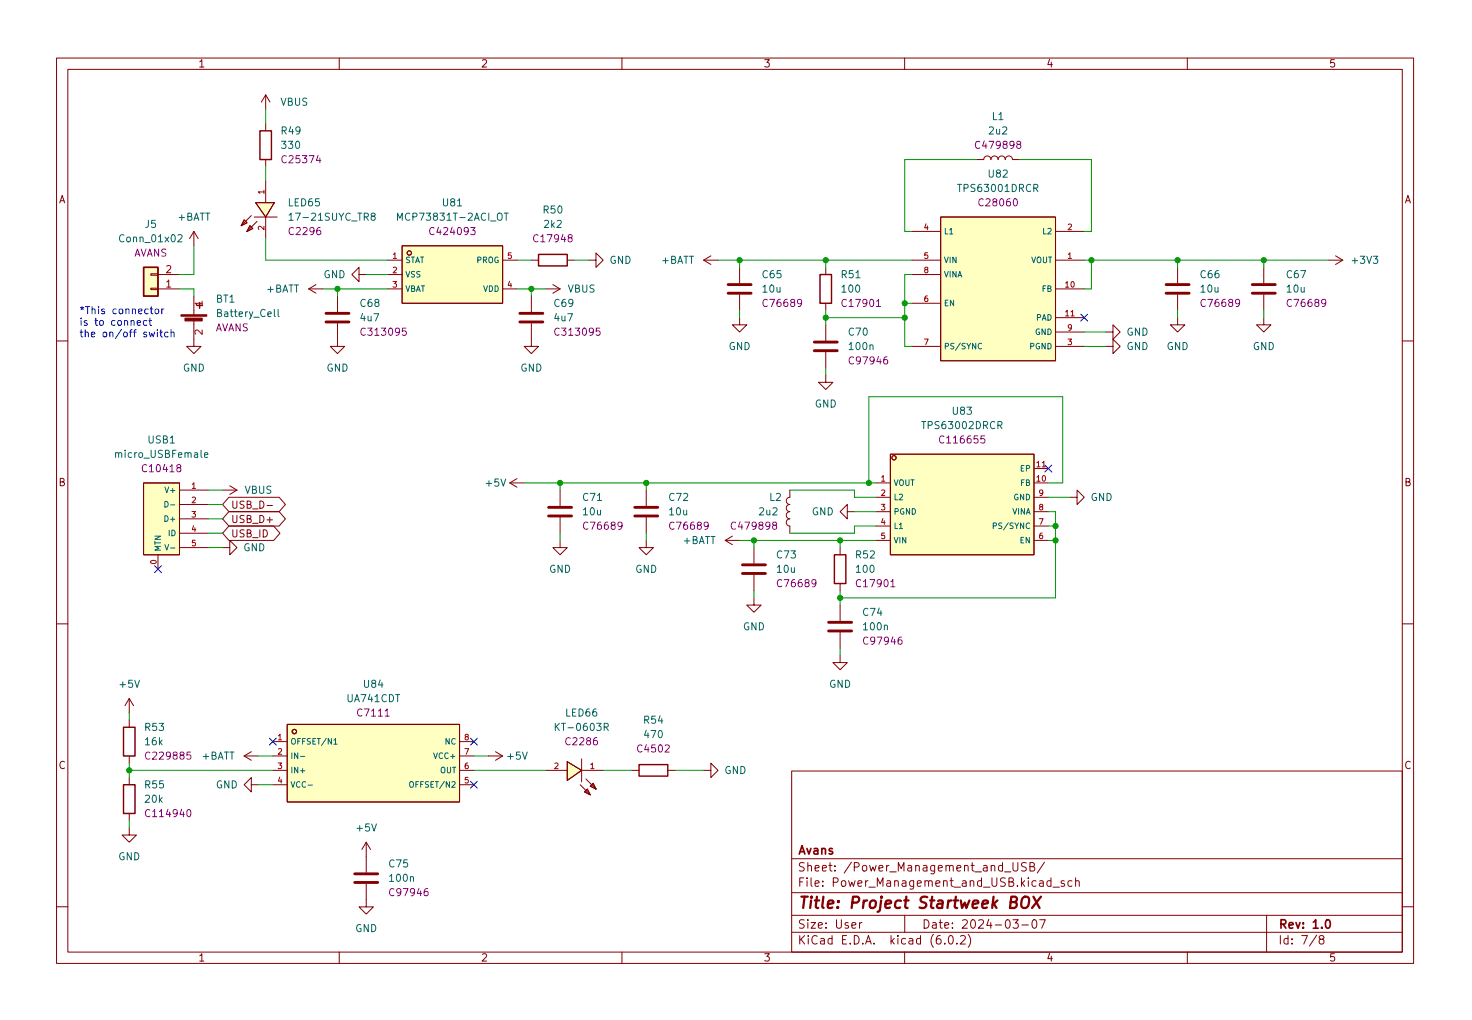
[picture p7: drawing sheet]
<svg xmlns="http://www.w3.org/2000/svg" width="260mm" height="180mm" viewBox="0 0 260 180" stroke-linecap="round" stroke-linejoin="round" font-family="sans-serif">
<g fill="none" stroke="#840000" stroke-width=".18">
<path d="M10 10.3h240v160h-240zM12 12.3h236v156h-236zM47 16.8v2.5M47 16.8l-.8 1.2M47 16.8l.8 1.2M60 10.3v2M110 10.3v2M160 10.3v2M210 10.3v2M43.2 38.9l.5 .5-1 .5zM44.2 39.9l.5 .5-1 .5zM44.4 38.1l-1.7 1.8"/>
<path d="M45 38.4h4M45.2 35.8h3.3l-1.5 2.6zM45.5 39.1l-1.8 1.8M47 21.8v1.3M47 28.2v1.3M47 32v3.8M47 38.4v3.8M166.4 38.4h20.3v25.4h-20.3zM172.7 28.2h1.3a.64 .64 0 0 1 .6-.6 .64 .64 0 0 1 .7 .6 .64 .64 0 0 1 .6-.6 .64 .64 0 0 1 .6 .6 .64 .64 0 0 1 .7-.6 .64 .64 0 0 1 .6 .6 .64 .64 0 0 1 .6-.6 .64 .64 0 0 1 .7 .6h1.2M26.7 48.4h1.2v.2h-1.2zM26.7 50.9h1.2v.3h-1.2zM27.9 51.1h3.8"/>
<path d="M27.9 48.5h3.8M34.3 56.6v4.6h1.3l-1.3 1.3-1.3-1.3h1.3M34.3 40.9v2.5M34.3 52.3v3.3M34.3 40.9l-.8 1.3M34.3 40.9l.8 1.3M54.6 51.1h2.5M54.6 51.1l1.3 .7M55.9 50.3l-1.3 .8M59.7 57.2v4h1.3l-1.3 1.3-1.3-1.3h1.3M59.7 52.3v2.8M63.5 48.5v-1.3l-1.3 1.3 1.3 1.3v-1.3h1.3"/>
<path d="M68.6 46h2.5M68.6 51.1h2.5M68.6 48.5h2.5M71.1 43.4h17.8v10.2h-17.8zM88.9 46h2.5M88.9 51.1h2.5M94 57.2v4h1.2l-1.2 1.3-1.3-1.3h1.3M94 46h1.2M94 52.3v2.8M96.5 51.1h2.6M97.8 50.3l1.3 .8M99.1 51.1l-1.3 .7"/>
<path d="M100.3 46h1.3M104.1 46h1.3v-1.3l1.3 1.3-1.3 1.2v-1.2M124.5 46l1.2 .7M124.5 46h2.5M125.7 45.2l-1.2 .8M130.8 56.1v1.3h1.3l-1.3 1.3-1.3-1.3h1.3M130.8 47.2v2.8M130.8 52.1v2.8M146 47.2v1.3M146 53.6v1.3M146 57.4v2.8M161.3 46h5.1"/>
<path d="M161.3 40.9h5.1M161.3 53.6h5.1M161.3 48.5h5.1M186.7 46h5.1M186.7 51.1h5.1M186.7 56.1h5.1M186.7 40.9h5.1M186.7 58.7h5.1M195.6 58.7h1.2v-1.3l1.3 1.3-1.3 1.2v-1.2M208.3 56.1v1.3h1.2l-1.2 1.3-1.3-1.3h1.3M208.3 47.2v2.8M208.3 52.1v2.8"/>
<path d="M223.5 56.1v1.3h1.3l-1.3 1.3-1.3-1.3h1.3M223.5 47.2v2.8M223.5 52.1v2.8M234.9 46h2.6M236.2 45.2l1.3 .8M237.5 46l-1.3 .7M10 60.3h2M146 66.3v1.3h1.3l-1.3 1.2-1.2-1.2h1.2M146 62.2v2.8M161.3 61.2h5.1M186.7 61.2h5.1M195.6 61.2h1.2v-1.3l1.3 1.3-1.3 1.3v-1.3"/>
<path d="M248 60.3h2M25.4 85.3h6.3v12.7h-6.3zM27.9 98v2.6M31.7 86.6h5.1M31.7 89.2h5.1M31.7 91.7h5.1M31.7 94.2h5.1M31.7 96.8h5.1M39.4 96.8h1.2v-1.3l1.3 1.3-1.3 1.2v-1.2M39.4 86.6h2.5M40.5 90.4h8.9l1.1 1.3-1.1 1.3h-8.9l-1.1-1.3zM40.5 87.9h8.9l1.1 1.3-1.1 1.2h-8.9l-1.1-1.2z"/>
<path d="M40.5 93h7.9l1.1 1.2-1.1 1.3h-7.9l-1.1-1.3zM40.6 85.9l1.3 .7M41.9 86.6l-1.3 .8M47.2 89.3h1M90.2 85.3h2.5M90.2 85.3l1.2 .8M91.4 84.6l-1.2 .7M99.1 95.5v1.3h1.2l-1.2 1.2-1.3-1.2h1.3M99.1 86.6v2.8M99.1 91.4v2.8M114.3 95.5v1.3h1.3l-1.3 1.2-1.3-1.2h1.3M114.3 86.6v2.8"/>
<path d="M114.3 91.4v2.8M128.3 95.5h2.5M128.3 95.5l1.2 .8M129.5 94.7l-1.2 .8M133.3 96.8v2.8M139.7 86.6v1.3a.64 .64 0 0 0-.6 .6 .64 .64 0 0 0 .6 .7 .64 .64 0 0 0-.6 .6 .64 .64 0 0 0 .6 .6 .64 .64 0 0 0-.6 .7 .64 .64 0 0 0 .6 .6 .64 .64 0 0 0-.6 .6 .64 .64 0 0 0 .6 .7v1.2M148.6 96.8v1.2M149.9 90.4v-1.2l-1.3 1.2 1.3 1.3v-1.3h1.2M154.9 85.3h2.6M154.9 87.9h2.6M154.9 90.4h2.6M154.9 93h2.6"/>
<path d="M154.9 95.5h2.6M157.5 80.3h25.4v17.7h-25.4zM182.9 85.3h2.5M182.9 82.8h2.5M182.9 87.9h2.5M182.9 90.4h2.5M182.9 93h2.5M182.9 95.5h2.5M189.2 87.9h1.3v-1.3l1.3 1.3-1.3 1.3v-1.3M10 110.3h2M133.3 105.7v1.2h1.3l-1.3 1.3-1.2-1.3h1.2M133.3 101.6v2.8"/>
<path d="M148.6 115.8v1.3h1.3l-1.3 1.3-1.3-1.3h1.3M148.6 103.1v1.3M148.6 106.9v2.8M148.6 111.8v2.8M248 110.3h2M22.9 123.4v2.6M22.9 127.3v1.2M22.9 133.6v1.3M22.9 137.4v1.3M22.9 123.4l-.8 1.3M22.9 123.4l.7 1.3M43.2 133.6h2.5"/>
<path d="M43.2 133.6l1.2 .8M44.4 138.7v-1.3l-1.2 1.3 1.2 1.3v-1.3h1.3M44.4 132.8l-1.2 .8M48.3 136.1h2.5M48.3 131.1h2.5M48.3 133.6h2.5M48.3 138.7h2.5M50.8 128h30.5v13.7h-30.5zM81.3 136.1h2.5M81.3 131.1h2.5M81.3 133.6h2.5M81.3 138.7h2.5"/>
<path d="M86.4 133.6h2.5M87.6 132.8l1.3 .8M88.9 133.6l-1.3 .8M96.5 136.1h3.8M100.3 134.6l2.6 1.5-2.6 1.8zM102.6 138.7l1.8 1.8M102.9 134.1v4.1M102.9 136.1h3.8M103.4 140l.5-.5 .5 1zM103.6 137.7l1.8 1.8M104.4 138.9l.5-.5 .5 1.1zM111.8 136.1h1.2"/>
<path d="M118.1 136.1h1.3M124.5 136.1h1.2v-1.2l1.3 1.2-1.3 1.3v-1.3M140 136.3h108v32h-108zM22.9 146.3v1.3h1.2l-1.2 1.2-1.3-1.2h1.3M22.9 143.8v1.2M64.8 156.2v4.1h1.2l-1.2 1.2-1.3-1.2h1.3M64.8 148.8l-.8 1.3M64.8 148.8v5.4M64.8 148.8l.7 1.3M140 157.8h108M140 151.8h108M179.2 152.4v1.3l.3 .2h.4l.1-.2v-1.3"/>
<path d="M181.5 152.5l-.5-.1-.3 .3 .1 .4 .7 .3v.4l-.3 .1h-.5M182.2 153.2h.5l.2-.2 .1-.3-.2-.2-.6-.1v1.5h.5l.3-.2a.39 .39 0 0 0-.3-.5M184.7 152.4l-1.2 1.9M185.9 155.7l-.4-.1-.3 .3v.5l.1 .2h.6M185.9 155.1v1.5M186.2 156.8h1.2M188.2 155.7l-.3-.1-.2 .3v.2l.5 .1v.4h-.5M189.6 155.7l-.4-.1-.3 .3v.5l.1 .2h.6M190.2 155.8l.3-.2 .3 .1 .1 .9M190.2 155.1v1.5M10 160.3h2M60 168.3v2"/>
<path d="M110 168.3v2M140 164.8h108M140 161.8h108M152 163v1M152.5 163l-.3 .1-.2 .2M160 168.3v2M160 161.8v3M167.1 166.7v.1M168 165.4l.1-.1a.81 .81 0 0 1 .6 .7 .81 .81 0 0 1-.3 .8h-.2a.81 .81 0 0 1-.5-.6 .81 .81 0 0 1 .3-.8zM169.2 166.7v.1M169.9 165.5l.6-.2 .2 .2v.3l-.9 1h.9M171.2 165.1a1.72 1.72 0 0 1 0 2.3"/>
<path d="M179.2 162.5h.9l-.5 .6 .4 .2v.6l-.2 .1h-.4l-.2-.1M180.7 163.5h1.2M182.7 162.6l.2-.1a.81 .81 0 0 1 .6 .7 .81 .81 0 0 1-.3 .8h-.2a.81 .81 0 0 1-.6-.6 .81 .81 0 0 1 .3-.8zM183.9 162.5h1l-.7 1.5M210 168.3v2M224 161.8v6.5M232.9 165.3l-1.3 1.9M233.6 166l-.3-.3 .1-.2 .2-.2 .4 .1 .2 .2-.1 .2-.6 .3-.2 .2v.3l.3 .2h.3l.3-.2-.1-.5-.2-.1M248 160.3h2"/>
<circle cx="72.4" cy="44.7" r=".38"/>
<circle cx="158.1" cy="80.9" r=".38"/>
<circle cx="52.1" cy="129.3" r=".38"/>
</g>
<path d="M234.6 162.7l.2-.2a.81 .81 0 0 1 .6 .7 .81 .81 0 0 1-.3 .8h-.2a.81 .81 0 0 1-.3-1.3z" fill="none" stroke="#840000" stroke-width=".3"/>
<path d="M180.8 158.8a.69 .69 0 0 1 1.2 0 1.47 1.47 0 0 1-.6 1.7l-.6-.1a1.5 1.5 0 0 1 0-1.6zM182.8 158.5l1.1 2M184.1 158.5l-1.6 2" fill="none" stroke="#840000" stroke-width=".4"/>
<path d="M46 23.1h2v5.1h-2zM25.4 47.2h2.5v5.1h-2.5zM95.2 45h5.1v2h-5.1zM145 48.5h2.1v5.1h-2.1zM147.6 98h2v5.1h-2zM21.8 128.5h2.1v5.1h-2.1zM21.8 138.7h2.1v5.1h-2.1zM113 135.1h5.1v2.1h-5.1z" fill="none" stroke="#840000" stroke-width=".25"/>
<path d="M155 54.2h.7M157.6 103.7h.7" fill="none" stroke="#840084" stroke-width=".18"/>
<g fill="#840000" stroke="#840000" stroke-width=".18">
<path d="M32 55.6h4.6v.3h-4.6z"/>
<path d="M32.7 56.2h3.1v.5h-3.1z"/>
</g>
<g fill="none" stroke="#006464" stroke-width=".18">
<path d="M51.1 38l.4-.3v1.2M51.1 38.9h.7M65.9 38.2l-.3-.2 .1-.2 .2-.1h.3l.2 .2-.1 .2-.5 .2-.2 .2v.2l.3 .2h.3l.2-.2-.1-.4-.2-.1M70.3 38.9v-1.2l.4 .9 .5-.9v1.2M89.2 37.7h.7M89.5 37.7v1.2M31.5 41.6l.5-.1 .2 .3-.8 .9h.8M49.2 54.7v1.1l.2 .2M173.6 60.8a.44 .44 0 0 0-.6 .4 .44 .44 0 0 0 .6 .4M29.2 88.6a.51 .51 0 0 1 .5 .5 .51 .51 0 0 1-.5 .5zM29.2 96.2l.3 1 .3-1M30.2 89.2h.7"/>
<path d="M30.2 96.9h.7M36.2 80.4l.6-.1-.1-.2-.4-.1-.1 .2v.6h.5M175.7 92.9h.5v-.4l-.5-.1v1M53.1 133.7h.8M54.5 138.8h.7M59.1 130.8l.2-.3v1M59.1 131.5h.5M72.5 138.3l.2-.2a.34 .34 0 0 1 .4 .4v.3a.33 .33 0 0 1-.3 .4 .33 .33 0 0 1-.3-.4zM98.2 127.8v1.3M98.9 127.8l-.7 .8M106.9 128.5l.6-.1 .1-.1-.1-.3-.6-.2v1.3M107.2 128.5l.4 .6"/>
</g>
<g fill="#ffffc2" stroke="#ffffc2" stroke-width=".18">
<path d="M157.5 80.3h25.4v17.7h-25.4z"/>
<path d="M104.4 138.9l.5-.5 .5 1.1z"/>
<path d="M103.4 140l.5-.5 .5 1z"/>
<path d="M100.3 134.6l2.6 1.5-2.6 1.8z"/>
<path d="M50.8 128h30.5v13.7h-30.5z"/>
<path d="M166.4 38.4h20.3v25.4h-20.3z"/>
<path d="M25.4 85.3h6.3v12.7h-6.3z"/>
<path d="M25.4 47.2h2.5v5.1h-2.5z"/>
<path d="M44.2 39.9l.5 .5-1 .5z"/>
<path d="M43.2 38.9l.5 .5-1 .5z"/>
<path d="M45.2 35.8h3.3l-1.5 2.6z"/>
<path d="M71.1 43.4h17.8v10.2h-17.8z"/>
<circle cx="158.1" cy="80.9" r=".38"/>
<circle cx="52.1" cy="129.3" r=".38"/>
<circle cx="72.4" cy="44.7" r=".38"/>
</g>
<g fill="none" stroke="#840000" stroke-width=".51">
<path d="M57.7 56.9h4M57.7 55.4h4M91.9 56.9h4.1M91.9 55.4h4.1M128.8 51.8h4M128.8 50.3h4M206.2 51.8h4.1M206.2 50.3h4.1M221.5 51.8h4.1M221.5 50.3h4.1M144 62h4.1M144 60.5h4.1"/>
<path d="M97 91.2h4.1M97 89.7h4.1M112.3 91.2h4M112.3 89.7h4M131.3 99.8h4.1M131.3 101.4h4.1M146.6 111.5h4M146.6 110h4M62.7 156h4.1M62.7 154.4h4.1"/>
</g>
<g fill="none" stroke="#0000c2" stroke-width=".18">
<path d="M24.3 57.1l.6-.1-.1-.3-.4-.1-.1 .2v.6h.5M26 56.7l-.4-.1-.2 .3 .1 .5h.5M26.3 56.6h.5M26.4 58.7l.2 .8 .3-.6 .2 .6 .3-.8M26.5 56.2v1.1l.3 .2M26.6 54.6h.4M26.7 54.2v1.1l.3 .2M27.5 54.7l.3-.1 .3 .2v.4l-.3 .3-.3-.1-.1-.2zM27.8 58.3v.1M27.8 58.7v.8M28.3 58.7h.4M28.4 58.3v1.1l.3 .1"/>
<path d="M28.6 54.6v.9M29 54.6l-.4 .2M29.7 58.8l-.4-.1-.2 .2 .1 .6h.5M30.3 58.8l.1-.1 .3 .1 .1 .7M30.3 58.3v1.2"/>
</g>
<g fill="none" stroke="#009600" stroke-width=".18">
<path d="M47 19.3v2.5M47 29.5v2.5M172.7 28.2h-12.7v12.7h1.3M180.3 28.2h12.7v12.7h-1.2M31.7 51.1h2.6v1.2M34.3 43.4v5.1h-2.6M47 42.2v3.8h21.6M57.1 51.1h11.5M59.7 51.1v1.2M64.8 48.5h3.8M91.4 46h2.6M91.4 51.1h5.1"/>
<path d="M94 51.1v1.2M101.6 46h2.5M127 46h34.3M130.8 46v1.2M130.8 54.9v1.2M146 56.1h14M146 46v1.2M146 54.9v2.5M160 53.6h1.3M161.3 48.5h-1.3v12.7h1.3M191.8 46h43.1M191.8 58.7h3.8"/>
<path d="M193 46v5.1h-1.2M208.3 46v1.2M208.3 54.9v1.2M223.5 46v1.2M223.5 54.9v1.2M146 65v1.3M191.8 61.2h3.8M36.8 94.2h2.6M36.8 91.7h2.6M36.8 96.8h2.6M36.8 86.6h2.6M36.8 89.2h2.6"/>
<path d="M92.7 85.3h62.2M99.1 85.3v1.3M99.1 94.2v1.3M114.3 85.3v1.3M114.3 94.2v1.3M130.8 95.5h24.1M133.3 95.5v1.3M139.7 86.6h11.4v1.3h3.8M148.6 95.5v1.3M151.1 90.4h3.8M153.7 85.3v-15.2h34.3v15.2h-2.6M154.9 93h-3.8v1.2h-11.4"/>
<path d="M185.4 90.4h1.3v15.3h-38.1M185.4 93h1.3M185.4 95.5h1.3M185.4 87.9h3.8M133.3 104.4v1.3M148.6 104.4v2.5M148.6 114.6v1.2M22.9 126v1.3M22.9 134.9v2.5M22.9 136.1h25.4M45.7 138.7h2.6M45.7 133.6h2.6"/>
<path d="M83.8 133.6h2.6M83.8 136.1h12.7M106.7 136.1h5.1M119.4 136.1h5.1M22.9 145v1.3"/>
</g>
<path d="M191.2 55.5l1.2 1.2M192.4 55.5l-1.2 1.2M27.3 100l1.2 1.2M28.5 100l-1.2 1.2M184.8 82.2l1.2 1.2M186 82.2l-1.2 1.2M47.7 130.5l1.2 1.2M48.9 130.5l-1.2 1.2M83.2 138.1l1.2 1.2M83.2 130.5l1.2 1.2M84.4 138.1l-1.2 1.2M84.4 130.5l-1.2 1.2" fill="none" stroke="#000084" stroke-width=".18"/>
<g fill="#009600" stroke="#009600" stroke-width=".18">
<circle cx="186.7" cy="93" r=".46"/>
<circle cx="186.7" cy="95.5" r=".46"/>
<circle cx="153.7" cy="85.3" r=".46"/>
<circle cx="160" cy="56.1" r=".46"/>
<circle cx="22.9" cy="136.1" r=".46"/>
<circle cx="193" cy="46" r=".46"/>
<circle cx="223.5" cy="46" r=".46"/>
<circle cx="208.3" cy="46" r=".46"/>
<circle cx="114.3" cy="85.3" r=".46"/>
<circle cx="59.7" cy="51.1" r=".46"/>
<circle cx="94" cy="51.1" r=".46"/>
<circle cx="160" cy="53.6" r=".46"/>
<circle cx="146" cy="46" r=".46"/>
<circle cx="146" cy="56.1" r=".46"/>
<circle cx="130.8" cy="46" r=".46"/>
<circle cx="99.1" cy="85.3" r=".46"/>
<circle cx="133.3" cy="95.5" r=".46"/>
<circle cx="148.6" cy="105.7" r=".46"/>
<circle cx="148.6" cy="95.5" r=".46"/>
</g>
<text font-size="2.8" fill="#840000" x="141" y="160.6">Title: Project Startweek BOX</text>
<g font-size="2.1" fill="#840000">
<text x="141" y="154">Sheet: /Power_Management_and_USB/</text>
<text x="141" y="151">Avans</text>
<text x="141" y="156.7">File: Power_Management_and_USB.kicad_sch</text>
<text x="141" y="166.9">KiCad E.D.A. kicad (6.0.2)</text>
<text x="141" y="164.1">Size: User</text>
<text x="163" y="164.1">Date: 2024-03-07</text>
<text x="226" y="164.1">Rev: 1.0</text>
<text x="226" y="166.9">Id: 7/8</text>
</g>
<g font-size="1.8" fill="#840000">
<text x="35" y="11.9">1</text>
<text x="85" y="11.9">2</text>
<text x="135" y="11.9">3</text>
<text x="185" y="11.9">4</text>
<text x="235" y="11.9">5</text>
<text x="10.3" y="35.9">A</text>
<text x="248.4" y="35.9">A</text>
<text x="10.3" y="85.9">B</text>
<text x="40.8" y="89.9">USB_D-</text>
<text x="248.4" y="85.9">B</text>
<text x="40.8" y="92.4">USB_D+</text>
<text x="40.8" y="95">USB_ID</text>
<text x="10.3" y="135.9">C</text>
<text x="248.4" y="135.9">C</text>
<text x="35" y="169.9">1</text>
<text x="85" y="169.9">2</text>
<text x="135" y="169.9">3</text>
<text x="185" y="169.9">4</text>
<text x="235" y="169.9">5</text>
</g>
<g font-size="1.8" fill="#006464">
<text x="49.6" y="18.7">VBUS</text>
<text x="49.8" y="23.8">R49</text>
<text x="175" y="23.8">2u2</text>
<text x="175.5" y="21.2">L1</text>
<text x="49.9" y="26.3">330</text>
<text x="169.8" y="33.9">TPS63001DRCR</text>
<text x="174.9" y="31.4">U82</text>
<text x="25.7" y="40.3">J5</text>
<text x="31.4" y="39">+BATT</text>
<text x="51.1" y="36.5">LED65</text>
<text x="51.9" y="39">17-21SUYC_TR8</text>
<text x="71" y="39">MCP73831T-2ACI_OT</text>
<text x="78.4" y="36.5">U81</text>
<text x="96.2" y="37.7">R50</text>
<text x="96.3" y="40.3">2k2</text>
<text x="21.5" y="42.8">Conn_01x02</text>
<text x="107.8" y="46.6">GND</text>
<text x="117" y="46.6">+BATT</text>
<text x="239.3" y="46.6">+3V3</text>
<text x="38.2" y="53.5">BT1</text>
<text x="47.1" y="51.7">+BATT</text>
<text x="57.2" y="49.2">GND</text>
<text x="100.4" y="51.7">VBUS</text>
<text x="134.9" y="49.2">C65</text>
<text x="135" y="51.7">10u</text>
<text x="148.9" y="49.2">R51</text>
<text x="149" y="51.7">100</text>
<text x="212.4" y="49.2">C66</text>
<text x="212.4" y="51.7">10u</text>
<text x="227.6" y="49.2">C67</text>
<text x="227.7" y="51.7">10u</text>
<text x="38.7" y="56">Battery_Cell</text>
<text x="63.8" y="54.2">C68</text>
<text x="63.8" y="56.8">4u7</text>
<text x="98.1" y="54.2">C69</text>
<text x="98.1" y="56.8">4u7</text>
<text x="150.2" y="59.3">C70</text>
<text x="199.2" y="59.3">GND</text>
<text x="32.3" y="65.7">GND</text>
<text x="57.7" y="65.7">GND</text>
<text x="92" y="65.7">GND</text>
<text x="128.8" y="61.9">GND</text>
<text x="150.3" y="61.9">100n</text>
<text x="199.2" y="61.9">GND</text>
<text x="206.3" y="61.9">GND</text>
<text x="221.6" y="61.9">GND</text>
<text x="144.1" y="72">GND</text>
<text x="163.4" y="75.8">TPS63002DRCR</text>
<text x="168.6" y="73.3">U83</text>
<text x="20.8" y="80.9">micro_USBFemale</text>
<text x="26.2" y="78.4">USB1</text>
<text x="43.3" y="87.3">VBUS</text>
<text x="86" y="86">+5V</text>
<text x="103.2" y="88.5">C71</text>
<text x="118.4" y="88.5">C72</text>
<text x="136.1" y="88.5">L2</text>
<text x="192.9" y="88.5">GND</text>
<text x="103.2" y="91.1">10u</text>
<text x="118.4" y="91.1">10u</text>
<text x="134.4" y="91.1">2u2</text>
<text x="143.6" y="91.1">GND</text>
<text x="43" y="97.4">GND</text>
<text x="97.1" y="101.2">GND</text>
<text x="112.3" y="101.2">GND</text>
<text x="120.8" y="96.1">+BATT</text>
<text x="137.5" y="98.7">C73</text>
<text x="137.5" y="101.2">10u</text>
<text x="151.4" y="98.7">R52</text>
<text x="151.5" y="101.2">100</text>
<text x="131.4" y="111.4">GND</text>
<text x="152.7" y="108.8">C74</text>
<text x="152.9" y="111.4">100n</text>
<text x="21.3" y="121.5">+5V</text>
<text x="61.5" y="124.1">UA741CDT</text>
<text x="64.4" y="121.5">U84</text>
<text x="146.6" y="121.5">GND</text>
<text x="25.7" y="129.2">R53</text>
<text x="25.7" y="131.7">16k</text>
<text x="98.8" y="129.2">KT-0603R</text>
<text x="100.1" y="126.6">LED66</text>
<text x="113.9" y="127.9">R54</text>
<text x="114.1" y="130.4">470</text>
<text x="35.7" y="134.2">+BATT</text>
<text x="89.8" y="134.2">+5V</text>
<text x="128.1" y="136.8">GND</text>
<text x="25.7" y="139.3">R55</text>
<text x="25.7" y="141.9">20k</text>
<text x="38.1" y="139.3">GND</text>
<text x="63.2" y="146.9">+5V</text>
<text x="20.9" y="152">GND</text>
<text x="68.9" y="153.3">C75</text>
<text x="69" y="155.8">100n</text>
<text x="62.8" y="164.7">GND</text>
</g>
<g font-size="1.8" fill="#840084">
<text x="50.2" y="28.8">C25374</text>
<text x="172.9" y="26.3">C479898</text>
<text x="51.3" y="41.5">C2296</text>
<text x="76.4" y="41.5">C424093</text>
<text x="173.4" y="36.5">C28060</text>
<text x="23.6" y="45.3">AVANS</text>
<text x="94.7" y="42.8">C17948</text>
<text x="38" y="58.6">AVANS</text>
<text x="64.3" y="59.3">C313095</text>
<text x="98.5" y="59.3">C313095</text>
<text x="135.3" y="54.2">C76689</text>
<text x="149.2" y="54.2">C17901</text>
<text x="212.7" y="54.2">C76689</text>
<text x="228" y="54.2">C76689</text>
<text x="150.5" y="64.4">C97946</text>
<text x="25.5" y="83.4">C10418</text>
<text x="166.6" y="78.4">C116655</text>
<text x="103.5" y="93.6">C76689</text>
<text x="118.8" y="93.6">C76689</text>
<text x="129.8" y="93.6">C479898</text>
<text x="137.8" y="103.8">C76689</text>
<text x="151.8" y="103.8">C17901</text>
<text x="153" y="113.9">C97946</text>
<text x="63.4" y="126.6">C7111</text>
<text x="100.3" y="131.7">C2286</text>
<text x="26.2" y="134.2">C229885</text>
<text x="113" y="133">C4502</text>
<text x="26.2" y="144.4">C114940</text>
<text x="69.2" y="158.4">C97946</text>
</g>
<g font-size="1.8" fill="#a90000">
<text x="29.4" y="50.8">1</text>
<text x="29.4" y="48.3">2</text>
<text x="35.8" y="59.2" transform="rotate(-90 35.8 59.2)">2</text>
<text x="35.8" y="54.1" transform="rotate(-90 35.8 54.1)">1</text>
</g>
<g font-size="1.8" fill="#0000c2">
<text x="14" y="55.5">*This connector</text>
<text x="14" y="57.6">is to connect</text>
<text x="14" y="59.6">the on/off switch</text>
</g>
<g font-size="1.4" fill="#a90000">
<text x="46.7" y="34.3" transform="rotate(-90 46.7 34.3)">1</text>
<text x="46.7" y="40.7" transform="rotate(-90 46.7 40.7)">2</text>
<text x="163.4" y="40.6">4</text>
<text x="188.8" y="40.6">2</text>
<text x="69.5" y="45.7">1</text>
<text x="89.8" y="45.7">5</text>
<text x="163.4" y="45.7">5</text>
<text x="188.8" y="45.7">1</text>
<text x="69.5" y="48.3">2</text>
<text x="69.5" y="50.8">3</text>
<text x="89.8" y="50.8">4</text>
<text x="163.4" y="53.3">6</text>
<text x="163.4" y="48.3">8</text>
<text x="188.5" y="50.8">10</text>
<text x="188.5" y="55.9">11</text>
<text x="188.8" y="58.4">9</text>
<text x="163.4" y="61">7</text>
<text x="188.8" y="61">3</text>
<text x="183.4" y="82.6">11</text>
<text x="33.9" y="86.4">1</text>
<text x="33.9" y="88.9">2</text>
<text x="155.8" y="85.1">1</text>
<text x="155.8" y="87.6">2</text>
<text x="183.4" y="85.1">10</text>
<text x="183.8" y="87.6">9</text>
<text x="33.9" y="91.4">3</text>
<text x="33.9" y="94">4</text>
<text x="155.8" y="90.2">3</text>
<text x="155.8" y="92.7">4</text>
<text x="155.8" y="95.3">5</text>
<text x="183.8" y="95.3">6</text>
<text x="183.8" y="92.7">7</text>
<text x="183.8" y="90.2">8</text>
<text x="27.7" y="99.7" transform="rotate(-90 27.7 99.7)">0</text>
<text x="33.9" y="96.5">5</text>
<text x="49.1" y="130.8">1</text>
<text x="82.2" y="130.8">8</text>
<text x="49.1" y="133.4">2</text>
<text x="49.1" y="135.9">3</text>
<text x="82.2" y="135.9">6</text>
<text x="82.2" y="133.4">7</text>
<text x="98" y="135.9">2</text>
<text x="104.4" y="135.9">1</text>
<text x="49.1" y="138.4">4</text>
<text x="82.2" y="138.4">5</text>
</g>
<g font-size="1.4" fill="#006464">
<text x="166.9" y="41.4">L1</text>
<text x="184.6" y="41.4">L2</text>
<text x="71.6" y="46.5">STAT</text>
<text x="84.3" y="46.5">PROG</text>
<text x="166.9" y="46.5">VIN</text>
<text x="182.3" y="46.5">VOUT</text>
<text x="71.6" y="49">VSS</text>
<text x="71.6" y="51.6">VBAT</text>
<text x="85.5" y="51.6">VDD</text>
<text x="166.9" y="49">VINA</text>
<text x="184.3" y="51.6">FB</text>
<text x="166.9" y="54.1">EN</text>
<text x="183.1" y="59.2">GND</text>
<text x="183.2" y="56.6">PAD</text>
<text x="166.9" y="61.7">PS/SYNC</text>
<text x="182.2" y="61.7">PGND</text>
<text x="180.5" y="83.3">EP</text>
<text x="29.5" y="87.1">V+</text>
<text x="158" y="85.8">VOUT</text>
<text x="158" y="88.4">L2</text>
<text x="179.3" y="88.4">GND</text>
<text x="180.5" y="85.8">FB</text>
<text x="29.4" y="92.2">D+</text>
<text x="29.8" y="94.7">ID</text>
<text x="158" y="90.9">PGND</text>
<text x="158" y="93.5">L1</text>
<text x="176.3" y="93.5">PS/SYNC</text>
<text x="179" y="90.9">VINA</text>
<text x="28.4" y="97.5" transform="rotate(-90 28.4 97.5)">MTN</text>
<text x="158" y="96">VIN</text>
<text x="180.4" y="96">EN</text>
<text x="51.3" y="131.6">OFFSET/N1</text>
<text x="78.8" y="131.6">NC</text>
<text x="51.3" y="134.1">IN-</text>
<text x="51.3" y="136.6">IN+</text>
<text x="77" y="134.1">VCC+</text>
<text x="77.8" y="136.6">OUT</text>
<text x="51.3" y="139.2">VCC-</text>
<text x="73.1" y="139.2">OFFSET/N2</text>
</g>
</svg>
